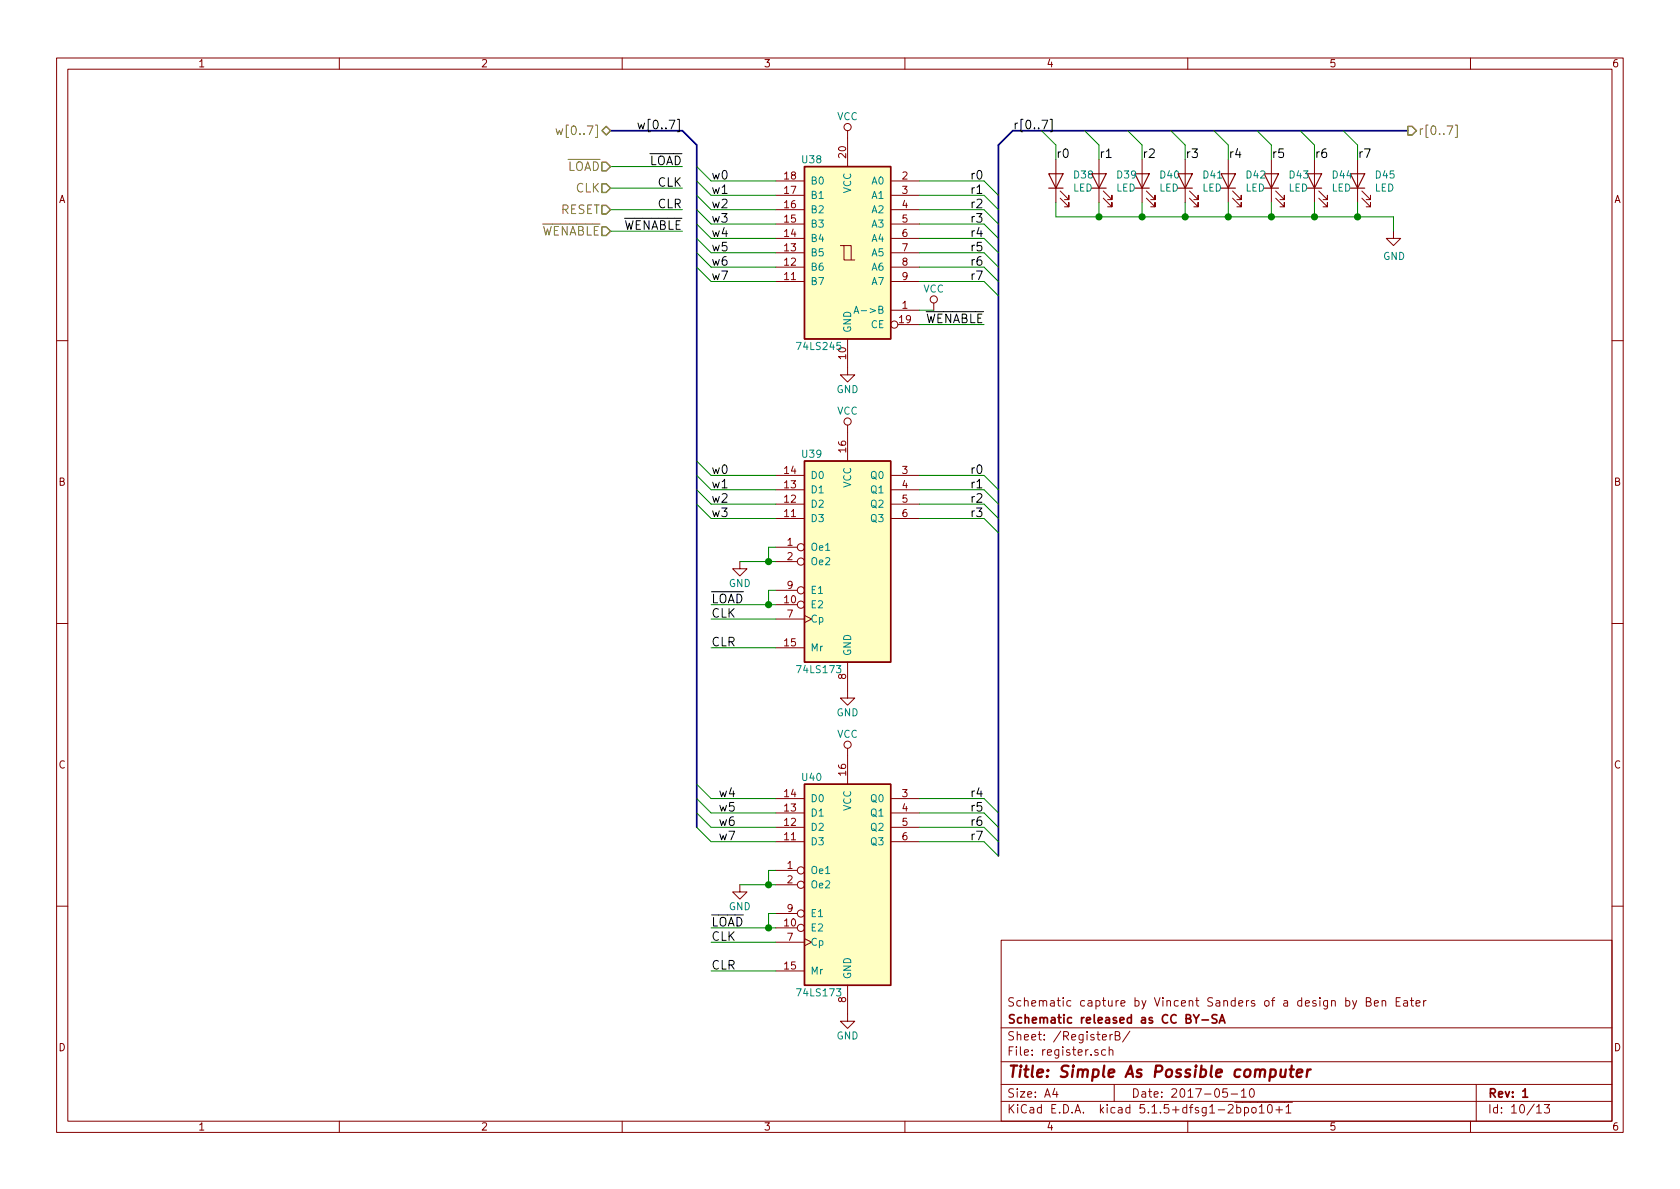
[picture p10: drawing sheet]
<svg xmlns="http://www.w3.org/2000/svg" width="297mm" height="210mm" viewBox="0 0 297 210" stroke-linecap="round" stroke-linejoin="round" font-family="sans-serif">
<g fill="none" stroke="#840000" stroke-width=".18">
<path d="M10 10.3h277v189.9h-277zM12 12.2h273v186.1h-273zM60 10.3v1.9M110 10.3v1.9M160 10.3v1.9M210 10.3v1.9M260 10.3v1.9M137.2 39.6h5M137.2 37.1h5M137.2 34.5h5M137.2 32h5M149.9 23.1v6.4"/>
<path d="M157.5 39.6h5.1M157.5 37.1h5.1M157.5 34.5h5.1M157.5 32h5.1M186.7 28.2v7.6M187.5 35l1.5 1.6v-.8v.8h-.8M187.5 33.8l1.5 1.5v-.8v.8h-.8M194.3 28.2v7.6M195.1 35l1.5 1.6v-.8v.8h-.8M195.1 33.8l1.5 1.5v-.8v.8h-.8M201.9 28.2v7.6M202.7 35l1.5 1.6v-.8v.8h-.7"/>
<path d="M202.7 33.8l1.5 1.5v-.8v.8h-.7M209.5 28.2v7.6M210.3 35l1.5 1.6v-.8v.8h-.7M210.3 33.8l1.5 1.5v-.8v.8h-.7M217.2 28.2v7.6M217.9 35l1.6 1.6v-.8v.8h-.8M217.9 33.8l1.6 1.5v-.8v.8h-.8M224.8 28.2v7.6M225.6 35l1.5 1.6v-.8v.8h-.8M225.6 33.8l1.5 1.5v-.8v.8h-.8M232.4 28.2v7.6M233.2 35l1.5 1.6v-.8v.8h-.8"/>
<path d="M233.2 33.8l1.5 1.5v-.8v.8h-.8M240 28.2v7.6M240.8 35l1.5 1.6v-.8v.8h-.7M240.8 33.8l1.5 1.5v-.8v.8h-.7M137.2 49.8h5M137.2 47.2h5M137.2 44.7h5M137.2 42.2h5M148.6 43.4h.6v2.6h1.9M149.2 43.4h1.3v2.6M149.9 59.9v6.4h1.2l-1.2 1.3-1.3-1.3h1.3M157.5 54.9h5.1"/>
<path d="M157.5 49.8h5.1M157.5 47.2h5.1M157.5 44.7h5.1M157.5 42.2h5.1M158.7 57.4h3.9M165.1 53.6v1.3M246.4 40.9v1.3h1.2l-1.2 1.2-1.3-1.2h1.3M10 60.2h2M149.9 75.2v6.3M285 60.2h2M130.8 99.3v1.3h1.3l-1.3 1.2-1.3-1.2h1.3M137.2 96.8h3.8"/>
<path d="M137.2 91.7h5M137.2 89.1h5M137.2 86.6h5M137.2 84.1h5M137.2 99.3h3.8M157.5 91.7h5.1M157.5 89.1h5.1M157.5 86.6h5.1M157.5 84.1h5.1M10 110.3h2M137.2 106.9h3.8M137.2 114.5h5"/>
<path d="M137.2 109.5h5M137.2 104.4h3.8M142.2 108.8l1.3 .7-1.3 .6M149.9 117.1v6.3h1.2l-1.2 1.3-1.3-1.3h1.3M285 110.3h2M149.9 132.3v6.4M130.8 156.5v1.2h1.3l-1.3 1.3-1.3-1.3h1.3M137.2 153.9h3.8M137.2 148.8h5M137.2 146.3h5M137.2 143.8h5M137.2 141.2h5"/>
<path d="M137.2 156.5h3.8M157.5 148.8h5.1M157.5 146.3h5.1M157.5 143.8h5.1M157.5 141.2h5.1M10 160.2h2M137.2 164.1h3.8M137.2 171.7h5M137.2 166.6h5M137.2 161.5h3.8M142.2 166l1.3 .6-1.3 .7M149.9 174.2v6.4h1.2l-1.2 1.3-1.3-1.3h1.3"/>
<path d="M177 166.3h108v32h-108zM237.9 177l.5-.1 .3 .3-.1 .6-.2 .1-.5-.1M239.1 176.9l.4 1M239.9 176.9l-.5 1.4-.3 .1M241.6 177.1h.5l.2-.1 .1-.3-.3-.3h-.5v1.5h.5l.3-.3a.41 .41 0 0 0-.3-.5M243 177.4l.7-.1-.1-.3-.4-.1-.2 .2 .1 .7h.5M244.4 177.1v-.1a.37 .37 0 0 1 .6 .1v.8M244.4 176.9v1M246.9 177.1h.5M247.6 176.4h-.7v1.5h.7M248.2 177h.6l.1 .9M248.9 177.3l-.5 .1-.3 .2 .3 .3 .5-.1"/>
<path d="M249.4 176.9h.5M249.6 176.4v1.3l.3 .2M250.4 177.4l.7-.1-.1-.3-.4-.1-.2 .2v.7h.6M251.7 176.9v1M252.1 176.9l-.4 .3M285 160.2h2M60 198.3v1.9M110 198.3v1.9M160 198.3v1.9M177 194.8h108M177 191.8h108M177 187.8h108"/>
<path d="M177 181.8h108M186.5 192.5l-.4 1h1M186.8 193v1M194.1 185.7a.37 .37 0 0 0-.6 .1l.1 .2 .5 .2 .1 .1-.2 .3-.5-.1M195.5 185.7l-.5-.1-.2 .3v.6l.2 .1 .5-.1M196.1 185.7h.1a.37 .37 0 0 1 .6 .1v.8M196.1 185.1v1.5M196.3 182.9v1M196.7 182.9l-.4 .3M197 191.8v3M197.2 183.1l.7-.1 .1-.3-.2-.2-.6-.1v1.5h.6l.2-.3a.41 .41 0 0 0-.3-.5M199.8 182.3l-1.3 2"/>
<path d="M210 198.3v1.9M217 192.5h-.7l-.1 .7 .2-.1 .5 .1 .1 .2v.5l-.2 .1-.6-.1M217.7 193.5h1.1M218.3 194.9h10.2M218.7 195.9l.4-.1 .3 .3-.1 .6h-.6M218.7 195.3v1.5M219.5 193l.4-.5v1.5M219.5 194h.8M220 195.9l.4-.1 .4 .3-.1 .6-.3 .1-.4-.1M220 195.8v1.5M221.1 192.6l.2-.1a.8 .8 0 0 1 .5 .8 .8 .8 0 0 1-.5 .7 1 1 0 0 1-.2-1.4zM221.4 196l.2-.2 .4 .2v.7l-.2 .1-.4-.1z"/>
<path d="M222.7 195.8l.4-.5v1.5M222.7 196.8h.8M224.2 195.5l.4-.2a.94 .94 0 0 1 0 1.5l-.4-.3-.1-.6zM225.6 196.3h1.1M226.2 195.7v1.1M227.4 195.8l.4-.5v1.5M227.4 196.8h.8M260 198.3v1.9M261 191.8v6.5M271.7 195.8l.4-.5v1.5M271.7 196.8h.8M273 195.3h1l-.5 .6 .4 .1v.7l-.2 .1-.7-.1"/>
<circle cx="149.9" cy="22.5" r=".63"/>
<circle cx="158.1" cy="57.4" r=".63"/>
<circle cx="165.1" cy="53" r=".63"/>
<circle cx="149.9" cy="74.5" r=".63"/>
<circle cx="141.6" cy="96.8" r=".63"/>
<circle cx="141.6" cy="99.3" r=".63"/>
<circle cx="141.6" cy="104.4" r=".63"/>
<circle cx="141.6" cy="106.9" r=".63"/>
<circle cx="149.9" cy="131.7" r=".63"/>
<circle cx="141.6" cy="156.5" r=".63"/>
<circle cx="141.6" cy="153.9" r=".63"/>
<circle cx="141.6" cy="161.5" r=".63"/>
<circle cx="141.6" cy="164.1" r=".63"/>
</g>
<path d="M211 179.4l.5 .8 .5-.8M215.2 179.5l-.6-.1-.3 .3 .1 .3 .7 .4v.4l-.2 .1-.6-.1M212.5 180.4h1.2M215.6 180.9l.5-1.5 .5 1.5M215.7 180.5h.7M269.2 193l.5-.5v1.5M269.2 194h.9" fill="none" stroke="#840000" stroke-width=".3"/>
<path d="M226.5 189.1l-.1 1.2a.56 .56 0 0 0 .8 0M227.4 189.1l-.2 1.3M228 189.1h.8M228.4 188.4l-.2 1.8v.1l.4 .1M229.3 189.8l1-.2-.1-.4h-.8l-.2 1 .3 .2 .6-.1M231.2 189.1l-.2 1.3M231.7 189.1a.54 .54 0 0 0-.6 .4" fill="none" stroke="#840000" stroke-width=".41"/>
<g fill="none" stroke="#840000" stroke-width=".2">
<path d="M185.4 30.7h2.6l-1.3 2.6zM185.4 33.3h2.6M193 30.7h2.6l-1.3 2.6zM193 33.3h2.6M200.7 30.7h2.5l-1.3 2.6zM200.7 33.3h2.5M208.3 30.7h2.5l-1.3 2.6zM208.3 33.3h2.5M215.9 30.7h2.5l-1.2 2.6zM215.9 33.3h2.5M223.5 30.7h2.6l-1.3 2.6zM223.5 33.3h2.6"/>
<path d="M231.1 30.7h2.6l-1.3 2.6zM231.1 33.3h2.6M238.8 30.7h2.5l-1.3 2.6zM238.8 33.3h2.5"/>
</g>
<g fill="#ffffc2" stroke="#ffffc2" stroke-width=".18">
<path d="M142.2 29.5h15.3v30.4h-15.3z"/>
<path d="M142.2 138.7h15.3v35.5h-15.3z"/>
<path d="M142.2 81.5h15.3v35.6h-15.3z"/>
</g>
<path d="M142.2 29.5h15.3v30.4h-15.3zM142.2 81.5h15.3v35.6h-15.3zM142.2 138.7h15.3v35.5h-15.3z" fill="none" stroke="#840000" stroke-width=".25"/>
<path d="M151 55.4l.4-1.3 .4 1.3M151.1 55.1h.6" fill="none" stroke="#008484" stroke-width=".18"/>
<path d="M107.9 23.1h12.7l2.6 2.5v120.7M248.9 23.1h-69.8l-2.6 2.5v125.8" fill="none" stroke="#000084" stroke-width=".3"/>
<g fill="none" stroke="#008400" stroke-width=".18">
<path d="M107.9 33.3h12.7M107.9 37.1h12.7M107.9 29.5h12.7M123.2 39.6l2.5 2.6h11.5M123.2 29.5l2.5 2.5h11.5M123.2 32l2.5 2.5h11.5M123.2 34.5l2.5 2.6h11.5M123.2 37.1l2.5 2.5h11.5M162.6 32h11.4l2.5 2.5M162.6 34.5h11.4l2.5 2.6M162.6 37.1h11.4l2.5 2.5M162.6 39.6h11.4l2.5 2.6"/>
<path d="M184.1 23.1l2.6 2.5v2.6M186.7 35.8v2.5h59.7v2.6M191.8 23.1l2.5 2.5v2.6M194.3 35.8v2.5M199.4 23.1l2.5 2.5v2.6M201.9 35.8v2.5M207 23.1l2.5 2.5v2.6M209.5 35.8v2.5M214.6 23.1l2.6 2.5v2.6M217.2 35.8v2.5M222.2 23.1l2.6 2.5v2.6M224.8 35.8v2.5"/>
<path d="M229.9 23.1l2.5 2.5v2.6M232.4 35.8v2.5M237.5 23.1l2.5 2.5v2.6M240 35.8v2.5M107.9 40.9h12.7M123.2 42.2l2.5 2.5h11.5M123.2 44.7l2.5 2.5h11.5M123.2 47.2l2.5 2.6h11.5M162.6 42.2h11.4l2.5 2.5M162.6 44.7h11.4l2.5 2.5M162.6 47.2h11.4l2.5 2.6M162.6 49.8h11.4l2.5 2.5"/>
<path d="M162.6 54.9h2.5M162.6 57.4h11.4M123.2 89.1l2.5 2.6h11.5M123.2 86.6l2.5 2.5h11.5M123.2 84.1l2.5 2.5h11.5M123.2 81.5l2.5 2.6h11.5M130.8 99.3h6.4M137.2 96.8h-1.3v2.5M162.6 91.7h11.4l2.5 2.5M162.6 89.1h11.4l2.5 2.6M162.6 86.6h11.4l2.5 2.5M162.6 84.1h11.4l2.5 2.5"/>
<path d="M125.7 114.5h11.5M125.7 109.5h11.5M125.7 106.9h11.5M137.2 104.4h-1.3v2.5M123.2 138.7l2.5 2.5h11.5M123.2 146.3l2.5 2.5h11.5M123.2 143.8l2.5 2.5h11.5M123.2 141.2l2.5 2.6h11.5M130.8 156.5h6.4M137.2 153.9h-1.3v2.6M162.6 148.8h11.4l2.5 2.6M162.6 146.3h11.4l2.5 2.5"/>
<path d="M162.6 143.8h11.4l2.5 2.5M162.6 141.2h11.4l2.5 2.6M125.7 164.1h11.5M125.7 166.6h11.5M125.7 171.7h11.5M137.2 161.5h-1.3v2.6"/>
</g>
<path d="M98.3 22.8l.3 1 .3-.7 .3 .7 .3-1M255.9 22.3h1l-.7 1.5M257.3 22.1h.4v2.2h-.4" fill="none" stroke="#848400" stroke-width=".18"/>
<path d="M106.4 23.1l.8-.8 .7 .8-.7 .8zM106.4 32.5h.8l.7 .8-.7 .7h-.8zM106.4 36.3h.8l.7 .8-.7 .7h-.8zM106.4 28.7h.8l.7 .8-.7 .7h-.8zM248.9 22.3h.8l.7 .8-.7 .8h-.8zM106.4 40.1h.8l.7 .8-.7 .8h-.8z" fill="none" stroke="#848400" stroke-width=".25"/>
<path d="M112.8 21.8l.3 1 .3-.8 .3 .8 .3-1M184.2 21.3h1l-.6 1.5M185.7 21.1h.3v2.2h-.3" fill="none" stroke="#000" stroke-width=".18"/>
<g fill="#008400" stroke="#008400" stroke-width=".25">
<circle cx="135.9" cy="99.3" r=".51"/>
<circle cx="135.9" cy="106.9" r=".51"/>
<circle cx="135.9" cy="156.5" r=".51"/>
<circle cx="240" cy="38.3" r=".51"/>
<circle cx="194.3" cy="38.3" r=".51"/>
<circle cx="201.9" cy="38.3" r=".51"/>
<circle cx="135.9" cy="164.1" r=".51"/>
<circle cx="209.6" cy="38.3" r=".51"/>
<circle cx="217.2" cy="38.3" r=".51"/>
<circle cx="224.8" cy="38.3" r=".51"/>
<circle cx="232.4" cy="38.3" r=".51"/>
</g>
<text font-size="2.8" fill="#840000" x="178" y="190.5">Title: Simple As Possible computer</text>
<g font-size="2.1" fill="#848400">
<text x="99.6" y="23.9">w[0..7]</text>
<text x="250.7" y="23.9">r[0..7]</text>
<text x="100.2" y="30.2">LOAD</text>
<text x="101.8" y="34">CLK</text>
<text x="95.5" y="41.7">WENABLE</text>
<text x="99.1" y="37.8">RESET</text>
</g>
<g font-size="2.1">
<text x="114" y="22.9">w[0..7]</text>
<text x="179.1" y="22.9">r[0..7]</text>
<text x="114.6" y="29.2">LOAD</text>
<text x="186.7" y="27.9">r0</text>
<text x="194.3" y="27.9">r1</text>
<text x="201.9" y="27.9">r2</text>
<text x="209.5" y="27.9">r3</text>
<text x="217.2" y="27.9">r4</text>
<text x="224.8" y="27.9">r5</text>
<text x="232.4" y="27.9">r6</text>
<text x="240" y="27.9">r7</text>
<text x="116.3" y="33">CLK</text>
<text x="125.7" y="31.7">w0</text>
<text x="125.7" y="34.3">w1</text>
<text x="172" y="31.7">r0</text>
<text x="172" y="34.3">r1</text>
<text x="109.9" y="40.6">WENABLE</text>
<text x="116.3" y="36.8">CLR</text>
<text x="125.7" y="36.8">w2</text>
<text x="125.7" y="39.4">w3</text>
<text x="125.7" y="41.9">w4</text>
<text x="172" y="39.4">r3</text>
<text x="172" y="36.8">r2</text>
<text x="172" y="41.9">r4</text>
<text x="125.7" y="47">w6</text>
<text x="125.7" y="44.4">w5</text>
<text x="172" y="44.4">r5</text>
<text x="172" y="47">r6</text>
<text x="125.7" y="49.5">w7</text>
<text x="172" y="49.5">r7</text>
<text x="163.3" y="57.1">WENABLE</text>
<text x="125.7" y="83.8">w0</text>
<text x="172" y="83.8">r0</text>
<text x="125.7" y="86.4">w1</text>
<text x="125.7" y="88.9">w2</text>
<text x="172" y="86.4">r1</text>
<text x="172" y="88.9">r2</text>
<text x="125.7" y="91.4">w3</text>
<text x="172" y="91.4">r3</text>
<text x="125.7" y="106.7">LOAD</text>
<text x="125.7" y="109.2">CLK</text>
<text x="125.7" y="114.3">CLR</text>
<text x="127" y="141">w4</text>
<text x="127" y="143.5">w5</text>
<text x="172" y="143.5">r5</text>
<text x="172" y="141">r4</text>
<text x="127" y="146">w6</text>
<text x="127" y="148.6">w7</text>
<text x="172" y="148.6">r7</text>
<text x="172" y="146">r6</text>
<text x="125.7" y="166.4">CLK</text>
<text x="125.7" y="163.8">LOAD</text>
<text x="125.7" y="171.4">CLR</text>
</g>
<g font-size="2.1" fill="#840000">
<text x="178" y="178">Schematic capture by Vincent Sanders of a design by Ben Eater</text>
<text x="178" y="184">Sheet: /RegisterB/</text>
<text x="178" y="181">Schematic released as CC BY-SA</text>
<text x="178" y="186.7">File: register.sch</text>
<text x="178" y="196.9">KiCad E.D.A. kicad 5.1.5+dfsg1-2bpo10+1</text>
<text x="178" y="194.1">Size: A4</text>
<text x="200" y="194.1">Date: 2017-05-10</text>
<text x="263" y="194.1">Rev: 1</text>
<text x="263" y="196.9">Id: 10/13</text>
</g>
<g font-size="1.8" fill="#840000">
<text x="35" y="11.9">1</text>
<text x="85" y="11.9">2</text>
<text x="135" y="11.9">3</text>
<text x="185" y="11.9">4</text>
<text x="235" y="11.9">5</text>
<text x="285" y="11.9">6</text>
<text x="149.6" y="27.9" transform="rotate(-90 149.6 27.9)">20</text>
<text x="10.4" y="35.9">A</text>
<text x="138.7" y="34.3">17</text>
<text x="138.7" y="31.7">18</text>
<text x="159.5" y="31.7">2</text>
<text x="159.5" y="34.3">3</text>
<text x="285.4" y="35.9">A</text>
<text x="138.7" y="41.9">14</text>
<text x="138.7" y="39.4">15</text>
<text x="138.7" y="36.8">16</text>
<text x="159.5" y="36.8">4</text>
<text x="159.5" y="39.4">5</text>
<text x="159.5" y="41.9">6</text>
<text x="138.7" y="47">12</text>
<text x="138.7" y="44.4">13</text>
<text x="159.5" y="44.4">7</text>
<text x="159.5" y="47">8</text>
<text x="138.7" y="49.5">11</text>
<text x="159.5" y="49.5">9</text>
<text x="159.1" y="57.1">19</text>
<text x="159.5" y="54.6">1</text>
<text x="149.6" y="63.4" transform="rotate(-90 149.6 63.4)">10</text>
<text x="138.7" y="83.8">14</text>
<text x="149.6" y="80" transform="rotate(-90 149.6 80)">16</text>
<text x="159.5" y="83.8">3</text>
<text x="10.4" y="85.9">B</text>
<text x="138.7" y="88.9">12</text>
<text x="138.7" y="86.4">13</text>
<text x="159.5" y="86.4">4</text>
<text x="159.5" y="88.9">5</text>
<text x="285.4" y="85.9">B</text>
<text x="138.7" y="91.4">11</text>
<text x="159.5" y="91.4">6</text>
<text x="139.2" y="96.5">1</text>
<text x="139.2" y="99.1">2</text>
<text x="138.7" y="106.7">10</text>
<text x="139.2" y="104.1">9</text>
<text x="139.2" y="109.2">7</text>
<text x="138.7" y="114.3">15</text>
<text x="149.6" y="120.1" transform="rotate(-90 149.6 120.1)">8</text>
<text x="10.4" y="135.9">C</text>
<text x="149.6" y="137.1" transform="rotate(-90 149.6 137.1)">16</text>
<text x="285.4" y="135.9">C</text>
<text x="138.7" y="143.5">13</text>
<text x="138.7" y="141">14</text>
<text x="159.5" y="141">3</text>
<text x="159.5" y="143.5">4</text>
<text x="138.7" y="148.6">11</text>
<text x="138.7" y="146">12</text>
<text x="159.5" y="146">5</text>
<text x="159.5" y="148.6">6</text>
<text x="139.2" y="153.7">1</text>
<text x="139.2" y="156.2">2</text>
<text x="139.2" y="161.3">9</text>
<text x="138.7" y="163.8">10</text>
<text x="139.2" y="166.4">7</text>
<text x="138.7" y="171.4">15</text>
<text x="149.6" y="177.3" transform="rotate(-90 149.6 177.3)">8</text>
<text x="10.4" y="185.9">D</text>
<text x="285.4" y="185.9">D</text>
<text x="35" y="199.9">1</text>
<text x="85" y="199.9">2</text>
<text x="135" y="199.9">3</text>
<text x="185" y="199.9">4</text>
<text x="235" y="199.9">5</text>
<text x="285" y="199.9">6</text>
</g>
<g font-size="1.8" fill="#008484">
<text x="148" y="21.3">VCC</text>
<text x="141.9" y="28.9">U38</text>
<text x="143.3" y="35.2">B1</text>
<text x="143.3" y="32.6">B0</text>
<text x="150.5" y="34.2" transform="rotate(-90 150.5 34.2)">VCC</text>
<text x="154.2" y="32.6">A0</text>
<text x="154.2" y="35.2">A1</text>
<text x="189.7" y="33.9">LED</text>
<text x="189.9" y="31.6">D38</text>
<text x="197.3" y="33.9">LED</text>
<text x="197.6" y="31.6">D39</text>
<text x="205" y="33.9">LED</text>
<text x="205.2" y="31.6">D40</text>
<text x="212.6" y="33.9">LED</text>
<text x="212.8" y="31.6">D41</text>
<text x="220.2" y="33.9">LED</text>
<text x="220.4" y="31.6">D42</text>
<text x="227.8" y="33.9">LED</text>
<text x="228" y="31.6">D43</text>
<text x="235.4" y="33.9">LED</text>
<text x="235.7" y="31.6">D44</text>
<text x="243.1" y="33.9">LED</text>
<text x="243.3" y="31.6">D45</text>
<text x="143.3" y="40.3">B3</text>
<text x="143.3" y="37.7">B2</text>
<text x="154.2" y="37.7">A2</text>
<text x="154.2" y="40.3">A3</text>
<text x="143.3" y="47.9">B6</text>
<text x="143.3" y="45.3">B5</text>
<text x="143.3" y="42.8">B4</text>
<text x="154.2" y="42.8">A4</text>
<text x="154.2" y="45.3">A5</text>
<text x="154.2" y="47.9">A6</text>
<text x="244.6" y="46">GND</text>
<text x="143.3" y="50.4">B7</text>
<text x="154.2" y="50.4">A7</text>
<text x="163.2" y="51.7">VCC</text>
<text x="150.5" y="58.9" transform="rotate(-90 150.5 58.9)">GND</text>
<text x="152.3" y="55.5">A-&gt;B</text>
<text x="154" y="58">CE</text>
<text x="141.2" y="61.9">74LS245</text>
<text x="147.9" y="69.5">GND</text>
<text x="148" y="73.3">VCC</text>
<text x="141.9" y="80.9">U39</text>
<text x="143.3" y="89.8">D2</text>
<text x="143.3" y="87.2">D1</text>
<text x="143.3" y="84.7">D0</text>
<text x="150.5" y="86.3" transform="rotate(-90 150.5 86.3)">VCC</text>
<text x="154.1" y="84.7">Q0</text>
<text x="154.1" y="87.2">Q1</text>
<text x="154.1" y="89.8">Q2</text>
<text x="143.3" y="92.3">D3</text>
<text x="154.1" y="92.3">Q3</text>
<text x="143.3" y="97.4">Oe1</text>
<text x="143.3" y="99.9">Oe2</text>
<text x="128.9" y="103.8">GND</text>
<text x="143.3" y="107.6">E2</text>
<text x="143.3" y="105">E1</text>
<text x="143.3" y="110.1">Cp</text>
<text x="141.2" y="119">74LS173</text>
<text x="143.3" y="115.2">Mr</text>
<text x="150.5" y="116.1" transform="rotate(-90 150.5 116.1)">GND</text>
<text x="147.9" y="126.7">GND</text>
<text x="148" y="130.5">VCC</text>
<text x="141.9" y="138.1">U40</text>
<text x="143.3" y="141.9">D0</text>
<text x="150.5" y="143.4" transform="rotate(-90 150.5 143.4)">VCC</text>
<text x="154.1" y="141.9">Q0</text>
<text x="143.3" y="149.5">D3</text>
<text x="143.3" y="146.9">D2</text>
<text x="143.3" y="144.4">D1</text>
<text x="154.1" y="144.4">Q1</text>
<text x="154.1" y="146.9">Q2</text>
<text x="154.1" y="149.5">Q3</text>
<text x="143.3" y="154.6">Oe1</text>
<text x="128.9" y="161">GND</text>
<text x="143.3" y="157.1">Oe2</text>
<text x="143.3" y="164.7">E2</text>
<text x="143.3" y="167.3">Cp</text>
<text x="143.3" y="162.2">E1</text>
<text x="143.3" y="172.3">Mr</text>
<text x="150.5" y="173.2" transform="rotate(-90 150.5 173.2)">GND</text>
<text x="141.2" y="176.2">74LS173</text>
<text x="147.9" y="183.8">GND</text>
</g>
</svg>
